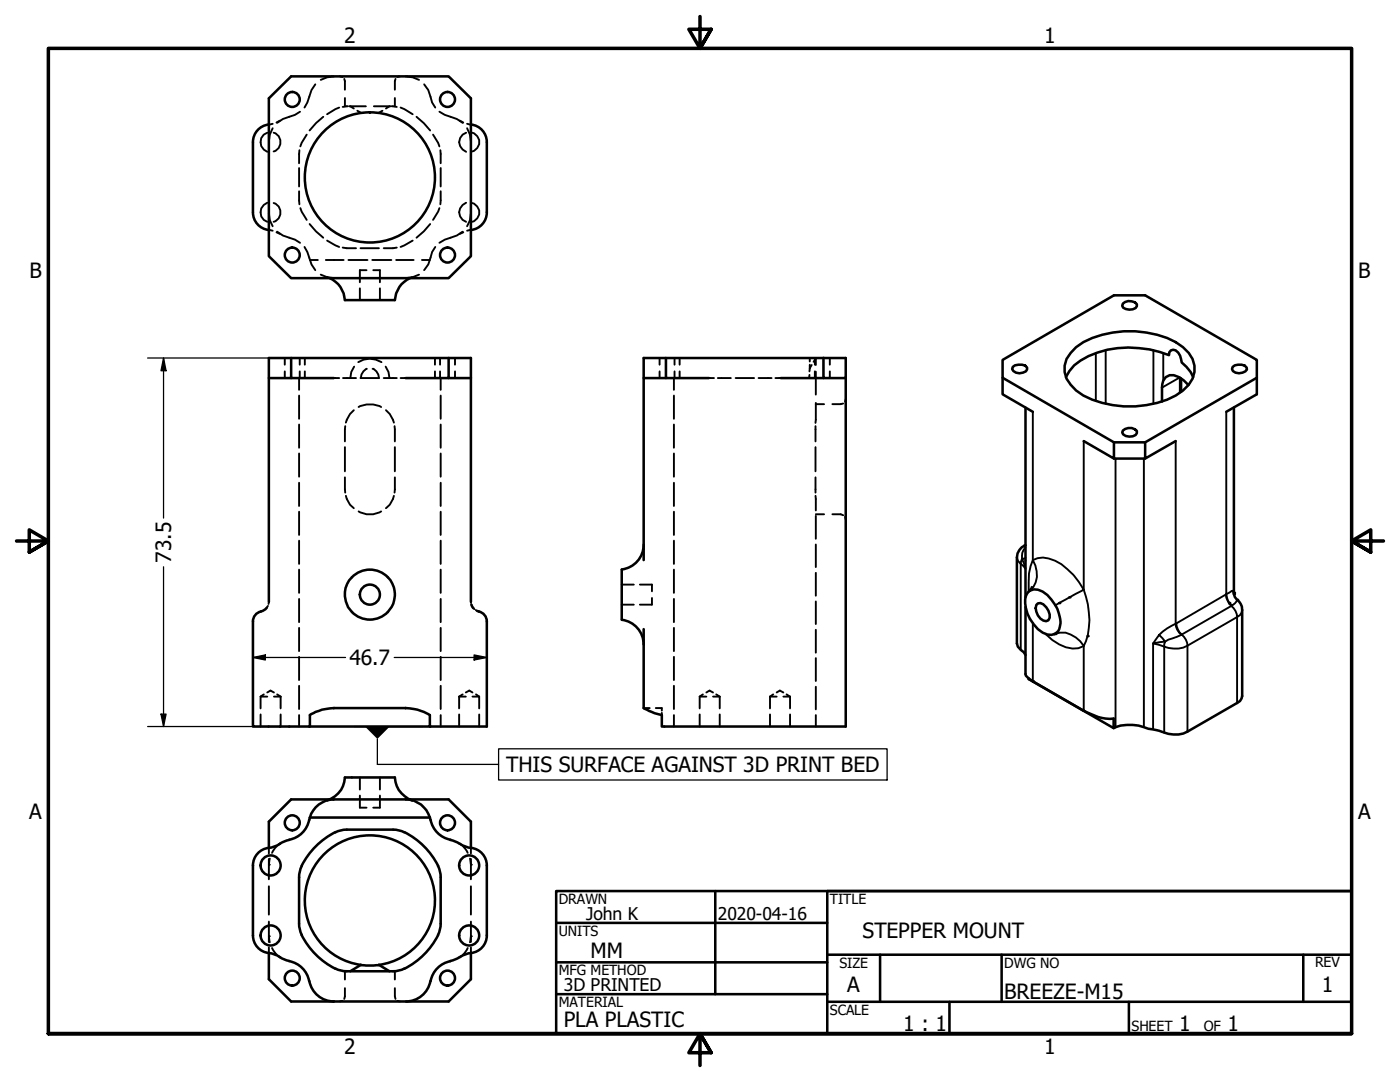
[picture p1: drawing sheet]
<svg xmlns="http://www.w3.org/2000/svg" width="279mm" height="216mm" viewBox="0 0 279 216" stroke-linecap="round" stroke-linejoin="round" font-family="sans-serif">
<!-- layer: Hidden (ANSI) -->
<g fill="none" stroke="#000" stroke-width=".38">
<path d="M62.9 16.8l-.7 1.2-.9 2.4-.5 1.1M66.6 15.2l-1.3 .2-1.3 .5M67.8 15.2l.5 .2M68.7 15.7l.1 .5v1.7M68.8 19.6v1.6M78.8 19.6v1.6M78.9 15.7l-.1 .5v1.7M79.8 15.2l-.5 .2M81 15.2l1.4 .2 1.2 .5M84.6 16.8l.9 1.2 .7 2.4 .7 1.1M53.3 26.5a2.03 2.03 0 0 0-1.3 1.9 2.03 2.03 0 0 0 1.3 1.9M54.4 25.6l-.6 1.3-.1 1.3"/>
<path d="M54.4 24.7l-.7 .2M54.6 26.5a1.96 1.96 0 0 1 1.4 1.9 1.96 1.96 0 0 1-1.4 1.8M55.9 24.1l-.7 .3M59.7 33.5v3.7M59.7 38.2l.1 2.6M59.8 30l-.1 2.6M59.9 22.3l-1 .6-2.4 .8-1.2 .8M61.2 26.9l-1 1.6-.3 .7M64.5 23.3l-1.4 1.3-1.3 1.4M67.7 21.5l-2.4 1.3M69.4 21.2l-1 .1M69.7 21.2h3.3"/>
<path d="M69.9 21.2l.7 .5M71.3 22.1l.7 .4M74.6 21.2h3.4M76.3 22.1l-.7 .4M77.7 21.2l-.7 .5M78.2 21.2l1 .1M79.9 21.5l2.5 1.3M83.1 23.3l1.5 1.3 1.3 1.4M86.4 26.9l1 1.6 .3 .7M87.7 22.3l1.1 .6 2.4 .8 1.1 .8M87.9 30v2.6M87.9 33.5v3.7"/>
<path d="M87.9 38.2v2.6M91.8 24.1l.7 .3M93 26.5a2 2 0 0 0-1.4 1.9 2 2 0 0 0 1.4 1.9M93.2 25.6l.6 1.3 .2 1.3M93.2 24.7l.8 .2M94.2 26.5a1.94 1.94 0 0 1 1.5 1.9 1.94 1.94 0 0 1-1.5 1.8M53.3 40.4a2.03 2.03 0 0 0-1.3 2 2.03 2.03 0 0 0 1.3 1.9M53.7 42.5l.1 1.4 .6 1.2M53.7 45.8l.7 .2M54.6 40.5a1.96 1.96 0 0 1 1.4 1.9 1.96 1.96 0 0 1-1.4 1.9M55.2 46.4l.7 .3M55.3 46.2l1.2 .8 2.4 .8 1 .7"/>
<path d="M59.9 41.5l.3 .7 1 1.7M60.8 49.3l.5 1 .9 2.5 .7 1.1M61.8 44.7l1.3 1.5 1.4 1.2M61.8 51.9h1.6M64 54.8l1.3 .5 1.3 .2h-.3M65 51.9h3.6M65.3 48l2.4 1.3M65.3 55.3l.2 .1zM65.6 55.4l.2 .1M65.7 55.4l.3 .1M65.7 55.4l.2 .1M68.4 49.4l2.7 .1"/>
<path d="M69.5 51.9h3.8M71.8 57.5v2.4M71.9 49.5h3.7M73.2 53.9h-1.4v2.4M74.3 51.9h3.8M74.5 53.9h1.3v2.4M75.8 57.5v2.4M79.1 51.9h3.4M79.2 49.4l-2.6 .1M82 55.4l-.1 .1M82.1 55.4l-.4 .1M82.2 55.4l.2-.1-.2 .1"/>
<path d="M82.4 48l-2.5 1.3M83.6 54.8l-1.2 .5-1.4 .2h.3M84.2 51.9h1.6M85.9 44.7l-1.3 1.5-1.5 1.2M86.9 49.3l-.7 1-.7 2.5-.9 1.1M87.7 41.5l-.3 .7-1 1.7M92.3 46.2l-1.1 .8-2.4 .8-1.1 .7M92.5 46.4l-.7 .3M93 40.4a2 2 0 0 0-1.4 2 2 2 0 0 0 1.4 1.9M94 42.5l-.2 1.4-.6 1.2M94 45.8l-.8 .2M94.2 40.5a1.94 1.94 0 0 1 1.5 1.9 1.94 1.94 0 0 1-1.5 1.9"/>
<path d="M56.8 71.4v1.4M56.8 74.1v1.3M59.7 75.4v2.4M59.7 78.9v4.7M59.8 71.4v1.4M59.8 74.1v1.3M60.8 71.4v1.4M60.8 74.1v1.3M66.6 75.4h.1M66.9 75.4h.8M68.5 75.4h2.6M70.7 73.2l-.6 1-.2 1.2"/>
<path d="M71.5 72.3a4.2 4.2 0 0 1 4.6 0M73.2 73.6a2.01 2.01 0 0 0-1.2 1.8M74.4 73.6a1.93 1.93 0 0 1 1.2 1.8h-3.7M76.6 75.4h2.6M77 73.2l.5 1 .2 1.2M79.9 75.4h.9M80.9 75.4h.1M86.8 71.4v1.4M86.8 74.1v1.3M87.8 71.4v1.4M87.8 74.1v1.3M87.9 75.4v2.4"/>
<path d="M87.9 78.9v4.7M90.8 71.4v1.4M90.8 74.1v1.3M131.6 71.4v1.4M131.6 74.1v1.3M134.5 75.4v2.4M134.5 78.9v4.7M134.6 71.4v1.4M134.6 74.1v1.3M135.6 71.4v1.4M135.6 74.1v1.3M141.5 75.4h.1"/>
<path d="M141.7 75.4h.8M143.3 75.4h2.6M146.8 75.4h3.7M151.4 75.4h2.6M154.7 75.4h.9M155.7 75.4h.1M161.5 74.8v.6M161.6 73.5l-.1 .6M161.6 71.4v.7M161.6 72.8v.7M162 72.8l-.4 .7M162.4 72.2l.4-.6v1.2"/>
<path d="M162.6 71.4v1.4M162.6 74.1v1.3M162.8 74.2v4.5M165.6 71.4v1.4M165.6 74.1v1.3M168.8 79.6l-.1 .5M59.7 84.7v4.6M59.7 90.5v4.6M59.7 96.3v4.7M68.8 95.2l.1 3.1M68.8 89.2v4.8M68.9 85l-.1 3.1"/>
<path d="M69 98.9l.8 1.8 .8 .7M70.6 81.9l-.8 .7-.8 1.7M71.6 81.2a4.9 4.9 0 0 1 4.5 0M77 81.9l.8 .7 .8 1.7M78.6 98.9l-.8 1.8-.8 .7M78.7 85l.1 3.1M78.8 89.2v4.8M78.8 95.2l-.1 3.1M87.9 84.7v4.6M87.9 90.5v4.6M87.9 96.3v4.7M134.5 84.7v4.6"/>
<path d="M134.5 90.5v4.6M134.5 96.3v4.7M162.8 85v3.1M162.8 89.2v4.8M162.8 95.2v3.1M162.8 98.9v3M162.8 80.4v4M162.8 80.6h1.7M168.3 80.5l-2.2 .1M59.7 102.1v4.6M59.7 107.9v4.6M59.7 113.7v4.6"/>
<path d="M59.7 119.5v4.6M71.6 102a4.4 4.4 0 0 0 4.5 0M87.9 102.1v4.6M87.9 107.9v4.6M87.9 113.7v4.6M87.9 119.5v4.6M124.1 116.6h2.4M127.7 116.6h2.4v1.4M130.1 119.3v1.3h-2.4M134.5 102.1v4.6M134.5 107.9v4.6M134.5 113.7v4.6"/>
<path d="M134.5 119.5v4.6M162.8 102.9v4.6M162.8 108.6v4.6M162.8 114.3v4.6M162.8 102.6h1.7M166.1 102.6h1.7l.5 .2M168.7 103.1l.1 .5M52 139h1.3M52 139v2.4M52.6 138.6l-.6 .4M53.3 138.2l.7-.4 .7 .4M53.5 120.9l-.3 .4"/>
<path d="M53.7 120.1l-.1 .4M54.7 139h1.3M55.3 138.6l.7 .4M56 139v2.4M59.7 125.3v4.6M59.7 131.1v4.6M59.7 136.8v4.7M87.9 125.3v4.6M87.9 131.1v4.6M87.9 136.8v4.7M91.6 139h1.4M91.6 139v2.4"/>
<path d="M92.3 138.6l-.7 .4M93 138.2l.7-.4 .6 .4M94 120.1v.2M94 120.5l.1 .2M94.3 139h1.3M94.4 121.3l.3 .2M94.9 121.7l.3 .2M95 138.6l.6 .4M95.6 139v2.4M124.1 120.6h2.4M134.5 125.3v4.6M134.5 131.1v4.6"/>
<path d="M134.5 136.8v4.7M139.6 139h1.4M139.6 139v2.4M140.3 138.6l-.7 .4M141 138.2l.6-.4 .7 .4M142.3 139h1.3M142.9 138.6l.7 .4M143.6 139v2.4M153.7 139h1.3M153.7 139v2.4M154.3 138.6l-.6 .4M155 138.2l.6-.4 .7 .4"/>
<path d="M156.3 139h1.4M157 138.6l.7 .4M157.7 139v2.4M162.8 120v4.5M162.8 125.7v4.5M162.8 131.3v4.6M162.8 137v4.5M52 142.6v2.4M56 142.6v2.4M59.7 142.7v2.3M65.5 159.6l-.2 .1M65.8 159.5h.3"/>
<path d="M65.9 159.6h-.2M66 159.6h-.3M66.3 159.5h.3M71.8 155.1v2.4M71.8 158.8v2.4h1.4M75.8 155.1v2.4M75.8 158.8v2.4h-1.3M81 159.5h.3M81.5 159.5h.4M81.7 159.6h.4M82.2 159.7h.2M87.9 142.7v2.3"/>
<path d="M91.6 142.6v2.4M95.6 142.6v2.4M128.5 141.3h1.2M130.9 141.3h1.2v.5M132.1 142.2v.5M134.5 142.7v2.3M139.6 142.6v2.4M143.6 142.6v2.4M153.7 142.6v2.4M157.7 142.6v2.4M162.8 142.7v2.3M53.7 169.2v1.1"/>
<path d="M53.7 172.6v2.9M53.7 176.8v5.7M53.8 171.3l-.1 1.2v-1.1M55.2 168.8l-.9 1.4M55.9 168.3l-.3 .3M91.8 168.3l.3 .3M92.4 168.8l.9 1.4M93.8 171.3l.2 1.2v-1.1M94 172.6v2.9M94 169.2v1.1M94 176.8v5.7M53.7 188v-1.2l.1 1.2"/>
<path d="M53.7 183.9v2.9M53.7 189v1.2M54.3 189.2l.9 1.3M55.6 190.8l.3 .2M68.3 199.7l-.5 .1M68.8 197.2l-.1 2.1M68.8 193.8v1.7M78.8 197.2l.1 2.1M78.8 193.8v1.7M79.3 199.7l.5 .1M92.1 190.8l-.3 .2M93.3 189.2l-.9 1.3"/>
<path d="M94 188v-1.2l-.2 1.2M94 183.9v2.9M94 189v1.2"/>
</g>
<!-- layer: Visible (ANSI) -->
<g fill="none" stroke="#000" stroke-width=".51">
<path d="M53.7 19.6l4.4-4.4h31.4l4.5 4.4v31.5l-4.5 4.4h-31.4l-4.4-4.4zM50.5 28.4v14M53.6 24.9h.1a3.5 3.5 0 0 0-3.2 3.5M94 24.9a3.5 3.5 0 0 1 3.2 3.5M97.2 28.4v14M50.5 42.4a3.5 3.5 0 0 0 3.2 3.5h-.1M65.8 55.5a5 5 0 0 1 3 4.4h10a5 5 0 0 1 3.1-4.4M97.2 42.4a3.5 3.5 0 0 1-3.2 3.5M53.7 75.4h4.4M58.1 71.4v4h8.5M89.5 71.4v4h-8.5M89.5 75.4h4.5"/>
<path d="M128.5 75.4h4.4M132.9 71.4v4h8.6M155.8 75.4h8.5M164.3 71.4h-35.8v40.4M164.3 71.4h4.5v4h-4.5zM168.8 75.4v69.6h-36.7v-2.3a11.3 11.3 0 0 1-3.6-1.4v-15.8M200.1 71.8l22.2-12.9h6.2l22.3 12.9v3.6l-22.3 12.9h-6.2l-22.2-12.9zM200.1 75.4v3.3l6 3.5M202.1 73.2a2.24 2.24 0 0 1 2.9 .1v.4a1.8 1.8 0 0 1-3 0zM212.7 75.2a8.2 8.2 0 0 1 4.5-4.1 20.7 20.7 0 0 1 16.1-.2l.1-.6 .3-.4a1.38 1.38 0 0 1 1.8 1.1l.3 1.3 1.8 1.9 .5 1M214.8 69.3a18.4 18.4 0 0 1 11.8-3.2 17.5 17.5 0 0 1 9.5 3.2 5.2 5.2 0 0 1 0 8.6 18.5 18.5 0 0 1-14 2.9 15.4 15.4 0 0 1-7.3-2.9 5.3 5.3 0 0 1-2.3-4.9l.4-1.4 .8-1.2zM224.1 60.6a1.96 1.96 0 0 1 2.8 .1v.4a1.88 1.88 0 0 1-2.7 .3l-.2-.4z"/>
<path d="M235.7 75.5v2.7M237.2 76.8a4.5 4.5 0 0 0-3.8-1.9 2.29 2.29 0 0 0-1.5 2.4v2.8M246 73.2a2.14 2.14 0 0 1 2.8 .1l.1 .4a1.8 1.8 0 0 1-3 0zM250.8 75.4v3.3l-6.1 3.5M204.7 81.3v37.9M216.3 88l6 3.5v-3.2M222.3 91.5h6.2M224.1 85.9a2.02 2.02 0 0 1 2.8 .1v.4a1.78 1.78 0 0 1-2.9-.1zM234.6 88l-6.1 3.5v-3.2M246.3 81.3v37a2 2 0 0 0 1 1.7l.5 1 .1 .7v17.2l-.1 .5-.3 .5-.6 .4-9.9 5.7a6.5 6.5 0 0 1-5.7-.2l-2.1-.4a8.8 8.8 0 0 0-7-.1M124.1 113.7v9.9M128.5 108.7a5 5 0 0 1-4.4 4.9"/>
<path d="M204.7 108.8a2.65 2.65 0 0 0-1.8 2.5v17.1l.2 .6 1.2 1.1 .4 .6M205.2 118.2a2.25 2.25 0 0 1 2.9-.2 7.4 7.4 0 0 1 3.4 7 1.86 1.86 0 0 1-2.5 1.6 7.2 7.2 0 0 1-4.3-7.5zM205.9 117.2l-.5 .7M50.5 124v21h11.3v-2.3a8.8 8.8 0 0 1 4.8-1.4h14.4M52.1 122a2 2 0 0 0-1.6 2M53.2 121.3l-.5 .4-.6 .3M53.7 120.1v-48.7h40.3v48.7M94.1 120.7l.3 .6M95.2 121.9l.4 .1M95.6 122a2 2 0 0 1 1.6 2M97.2 124v21h-11.4M124.1 123.7a5 5 0 0 1 4.4 4.9"/>
<path d="M204.7 121.1v13.4a2.8 2.8 0 0 0 1.4 1.5l10.1 5.8a14.3 14.3 0 0 0 5.3 1.6h.7v1.9l-16.9-9.8v-.1M207.1 120.4a1.93 1.93 0 0 1 2.1 1.5l.3 .7v.7l-.3 .5a1.58 1.58 0 0 1-2.1-1 1.81 1.81 0 0 1 0-2.4zM210.8 126.5l-.4 .1M65.3 159.7a5.1 5.1 0 0 0 3.5-4.6h10a5 5 0 0 0 3.6 4.6M65.8 159.5h-7.7l-4.4 4.5-.1 5.2a3.5 3.5 0 0 0-3.1 3.5v14M80.9 141.3h.1M81 141.3a10.2 10.2 0 0 1 4.8 1.4v2.3h-24M81.9 159.5h7.6l4.5 4.5v5.2a3.5 3.5 0 0 1 3.2 3.5v14M57.7 167.6l-.8 .2a9.5 9.5 0 0 1-3.3 1.4M59.7 175.1v9.2M60.2 172.8l-.4 1.3-.1 .9M61.7 163.6a5 5 0 0 1-4 4"/>
<path d="M61.9 163.1l-.2 .5M63 161.1a4.8 4.8 0 0 1 3.7-1.6h14.3a5 5 0 0 1 4.8 3.6h-24l.3-.7zM66.9 166a15.3 15.3 0 0 0-6.7 6.8M66.9 166.1l.9-.4 1.4-.2h9.2l1 .1 1.3 .5M80.7 166a15.3 15.3 0 0 1 6.8 6.8M85.8 163.1a5.3 5.3 0 0 0 4.1 4.5M87.4 172.8l.5 1.3v.9M87.9 175.1v9.2M89.9 167.6l1.8 .8M91.8 168.4l1.3 .6 .9 .2M50.5 186.7a3.5 3.5 0 0 0 3.1 3.5M53.6 190.1a9.5 9.5 0 0 1 3.3 1.4l.8 .2"/>
<path d="M53.7 190.2v5.2l4.4 4.4h31.4l4.5-4.4v-5.2M57.7 191.8a5 5 0 0 1 4 4M59.7 184.3l.2 1.4 .3 .9M60.2 186.6a14.4 14.4 0 0 0 7.6 7l1.4 .2h9.2a7.5 7.5 0 0 0 4.8-2l1.4-1.3 1.3-1.5 1.5-2.4M61.7 195.8a5 5 0 0 0 4.9 4M69.9 193.8l2.1-1.3 1.1 .2 2.5-.2 2.1 1.3M72 192.5a13 13 0 0 1-9.1-19.8 13 13 0 0 1 21.9 0 13 13 0 0 1-9.2 19.8M87.9 184.3v.9l-.5 1.4M89.9 191.8a5.4 5.4 0 0 0-4.2 4.7 5 5 0 0 1-4.7 3.3M91.7 191l-1.8 .7M94 190.1l-1.4 .4-.8 .5M97.2 186.7a3.5 3.5 0 0 1-3.2 3.5"/>
<circle cx="58.3" cy="19.8" r="1.49"/>
<circle cx="89.3" cy="19.8" r="1.49"/>
<circle cx="73.8" cy="35.4" r="13"/>
<circle cx="58.3" cy="50.9" r="1.49"/>
<circle cx="89.3" cy="50.9" r="1.49"/>
<circle cx="73.8" cy="118.6" r="5"/>
<circle cx="73.8" cy="118.6" r="2"/>
<circle cx="54" cy="172.7" r="2"/>
<circle cx="58.3" cy="164.2" r="1.49"/>
<circle cx="89.3" cy="164.2" r="1.49"/>
<circle cx="93.6" cy="172.7" r="2"/>
<circle cx="54" cy="186.7" r="2"/>
<circle cx="58.3" cy="195.2" r="1.49"/>
<circle cx="89.3" cy="195.2" r="1.49"/>
<circle cx="93.6" cy="186.7" r="2"/>
</g>
<!-- layer: Hidden (ANSI) -->
<g fill="#000">
<circle cx="53.7" cy="172.5" r=".19"/>
<circle cx="94" cy="172.5" r=".19"/>
<circle cx="53.7" cy="186.8" r=".19"/>
<circle cx="94" cy="186.8" r=".19"/>
</g>
<!-- layer: Visible (ANSI) -->
<g fill="#000">
<circle cx="213.4" cy="119.2" r=".25"/>
<circle cx="246.3" cy="118.6" r=".25"/>
<circle cx="246.3" cy="118.3" r=".25"/>
<circle cx="246.3" cy="118.4" r=".25"/>
<circle cx="246.9" cy="119.7" r=".25"/>
<circle cx="206.1" cy="136" r=".25"/>
<circle cx="211.4" cy="120.3" r=".25"/>
<circle cx="217" cy="126.9" r=".25"/>
</g>
<!-- layer: Visible Narrow (ANSI) -->
<g fill="none" stroke="#000" stroke-width=".38">
<path d="M218.7 70.4v9.6M220.7 69.8v10.8M230.2 69.8v10.8M231.9 77.3l3.6-2v3.1M232.2 70.4v5.5M206.1 82.2v29.6a4.7 4.7 0 0 1-.6 6.1M216.3 88v29.7a14.3 14.3 0 0 1 0 11.2 5.4 5.4 0 0 0-4.7-2.7l-1 .2M222.6 91.5v53.6M228.3 91.5v53.6M234.6 88v36.5a10.8 10.8 0 0 0-3.3 2.2M244.7 82.2v36.4M202.9 111.3l.2 .6 .6 .6v17.2"/>
<path d="M204.7 111.3l-.7 .2 .7 1.9M204.7 109.2a2.59 2.59 0 0 0-.7 2.3l-.3 1 .6 .5 .4 .5M204.7 111.8v.2M204.7 108.8l-.3 .1M205.3 118l.1-3.6 .7-2.6a4.6 4.6 0 0 1 4.5 .1 14.1 14.1 0 0 1 5.7 5.8l-5.7 3.1M244.7 118.6l-9.9 5.8M244.7 118.6a3 3 0 0 0 1.2 2.2 1.79 1.79 0 0 0 1-1.1M244.7 118.6a2.44 2.44 0 0 0 1 2.3l.2-.1M246.2 118.1l-.1-.2h-.3l-1.1 .7M246.2 118.1l.1 .5M246.2 118.1l.1 .2M206.1 124.4v11.6"/>
<path d="M208.7 126.5a8.1 8.1 0 0 0 6.5 2.8l1.1-.4v12.9M231.3 126.7l1.2 1.3-2.4 .4zM234.8 124.4a3.3 3.3 0 0 0 1 2.2M234.8 124.4l-.2 .1a2.61 2.61 0 0 0 1.2 2.1M235.8 126.7l-2.6 .9-.7 .4-.2 1a5.9 5.9 0 0 0 4.7-.2M235.8 126.6a3 3 0 0 1 1.2 2.2M237 128.8l9.9-5.7v17.2M237 128.8v17.2M247.9 121.7l-.4 1-.6 .4a3 3 0 0 0-1.2-2.2l-9.9 5.7M230.1 145.5v-17.1l2.2 .6v17.2"/>
</g>
<g fill="#000">
<circle cx="245.4" cy="120.3" r=".19"/>
<circle cx="245.4" cy="120.5" r=".19"/>
</g>
<!-- layer: Border (ANSI) -->
<path d="M139.7 3.3v6.4l-2.2-3.9h4.4l-2.2 3.9 2.2-3.9M3.3 107.9h6.4l-3.9-2.2v4.5l3.9-2.3-3.9 2.3M276.1 107.9h-6.4l3.9-2.2v4.5l-3.9-2.3 3.9 2.3M9.7 206.2v-196.5h260v196.5h-260h260M141.9 210.1l-2.2-3.9 2.2 3.9h-4.4l2.2-3.9v6.4" fill="none" stroke="#000" stroke-width=".7"/>
<!-- layer: Title (ANSI) -->
<g fill="none" stroke="#000" stroke-width=".51">
<path d="M111 177.8h158.7v28.4h-158.7zM142.7 177.8v20.6M269.7 177.8h-104.6v28.4M111 184.1h54.1M111 192h54.1M111 198.4h54.1M165.1 190.5h104.6M165.1 199.9h104.6M175.6 190.5v9.4M189.5 199.9v6.3M199.9 190.5v9.4M225.3 199.9v6.3"/>
<path d="M260.1 190.5v9.4"/>
</g>
<!-- layer: Symbol (ANSI) -->
<path d="M72.8 145h5l-2.5 2.4z" fill-rule="evenodd" fill="#000"/>
<path d="M70.6 145h13.7M75.3 147.4v5.1h24.2M99.5 149.4h77.5v6.2h-77.5z" fill="none" stroke="#000" stroke-width=".25"/>
<!-- layer: Dimension (ANSI) -->
<path d="M29.5 71.4h27M32.6 71.4l.5 2.6h-1zM32.6 71.4v32M32.6 113.1v31.9M50.5 131.2l2.5-.5v1zM50.5 131.2h18.5M78.7 131.2h18.5M94.6 130.7l2.6 .5-2.6 .5zM29.5 145h26.6M32.1 142.5h1l-.5 2.5z" fill="none" stroke="#000" stroke-width=".25"/>
<g fill="#000">
<path d="M32.6 71.4l.5 2.6h-1z" fill-rule="evenodd"/>
<path d="M50.5 131.2l2.5-.5v1z" fill-rule="evenodd"/>
<path d="M94.6 130.7l2.6 .5-2.6 .5z" fill-rule="evenodd"/>
<path d="M32.1 142.5h1l-.5 2.5z" fill-rule="evenodd"/>
</g>
<g font-size="4.2">
<text x="68.7" y="8.6">2</text>
<text x="208.4" y="8.6">1</text>
<text x="5.9" y="55.5">B</text>
<text x="271.1" y="55.5">B</text>
<text x="34.2" y="112.3" transform="rotate(-90 34.2 112.3)">73.5</text>
<text x="69.7" y="132.7">46.7</text>
<text x="101" y="154.1">THIS SURFACE AGAINST 3D PRINT BED</text>
<text x="5.8" y="163.4">A</text>
<text x="271" y="163.4">A</text>
<text x="117.9" y="191.1">MM</text>
<text x="172.1" y="187.2">STEPPER MOUNT</text>
<text x="169.1" y="198">A</text>
<text x="263.8" y="198">1</text>
<text x="200.4" y="199.3">BREEZE-M15</text>
<text x="112.5" y="204.9">PLA PLASTIC</text>
<text x="180.3" y="205.7">1 : 1</text>
<text x="235.3" y="205.7">1</text>
<text x="245" y="205.7">1</text>
<text x="68.7" y="210.3">2</text>
<text x="208.4" y="210.3">1</text>
</g>
<g font-size="3.5">
<text x="117" y="183.6">John K</text>
<text x="143.3" y="183.6">2020-04-16</text>
<text x="112.5" y="197.7">3D PRINTED</text>
</g>
<g font-size="2.8">
<text x="111.5" y="180.3">DRAWN</text>
<text x="165.6" y="180.3">TITLE</text>
<text x="111.5" y="186.8">UNITS</text>
<text x="111.5" y="194.6">MFG METHOD</text>
<text x="167.5" y="193.1">SIZE</text>
<text x="200.4" y="193.1">DWG NO</text>
<text x="262.4" y="193">REV</text>
<text x="111.5" y="200.9">MATERIAL</text>
<text x="165.6" y="202.5">SCALE</text>
<text x="225.8" y="205.7">SHEET</text>
<text x="240.2" y="205.7">OF</text>
</g>
</svg>
